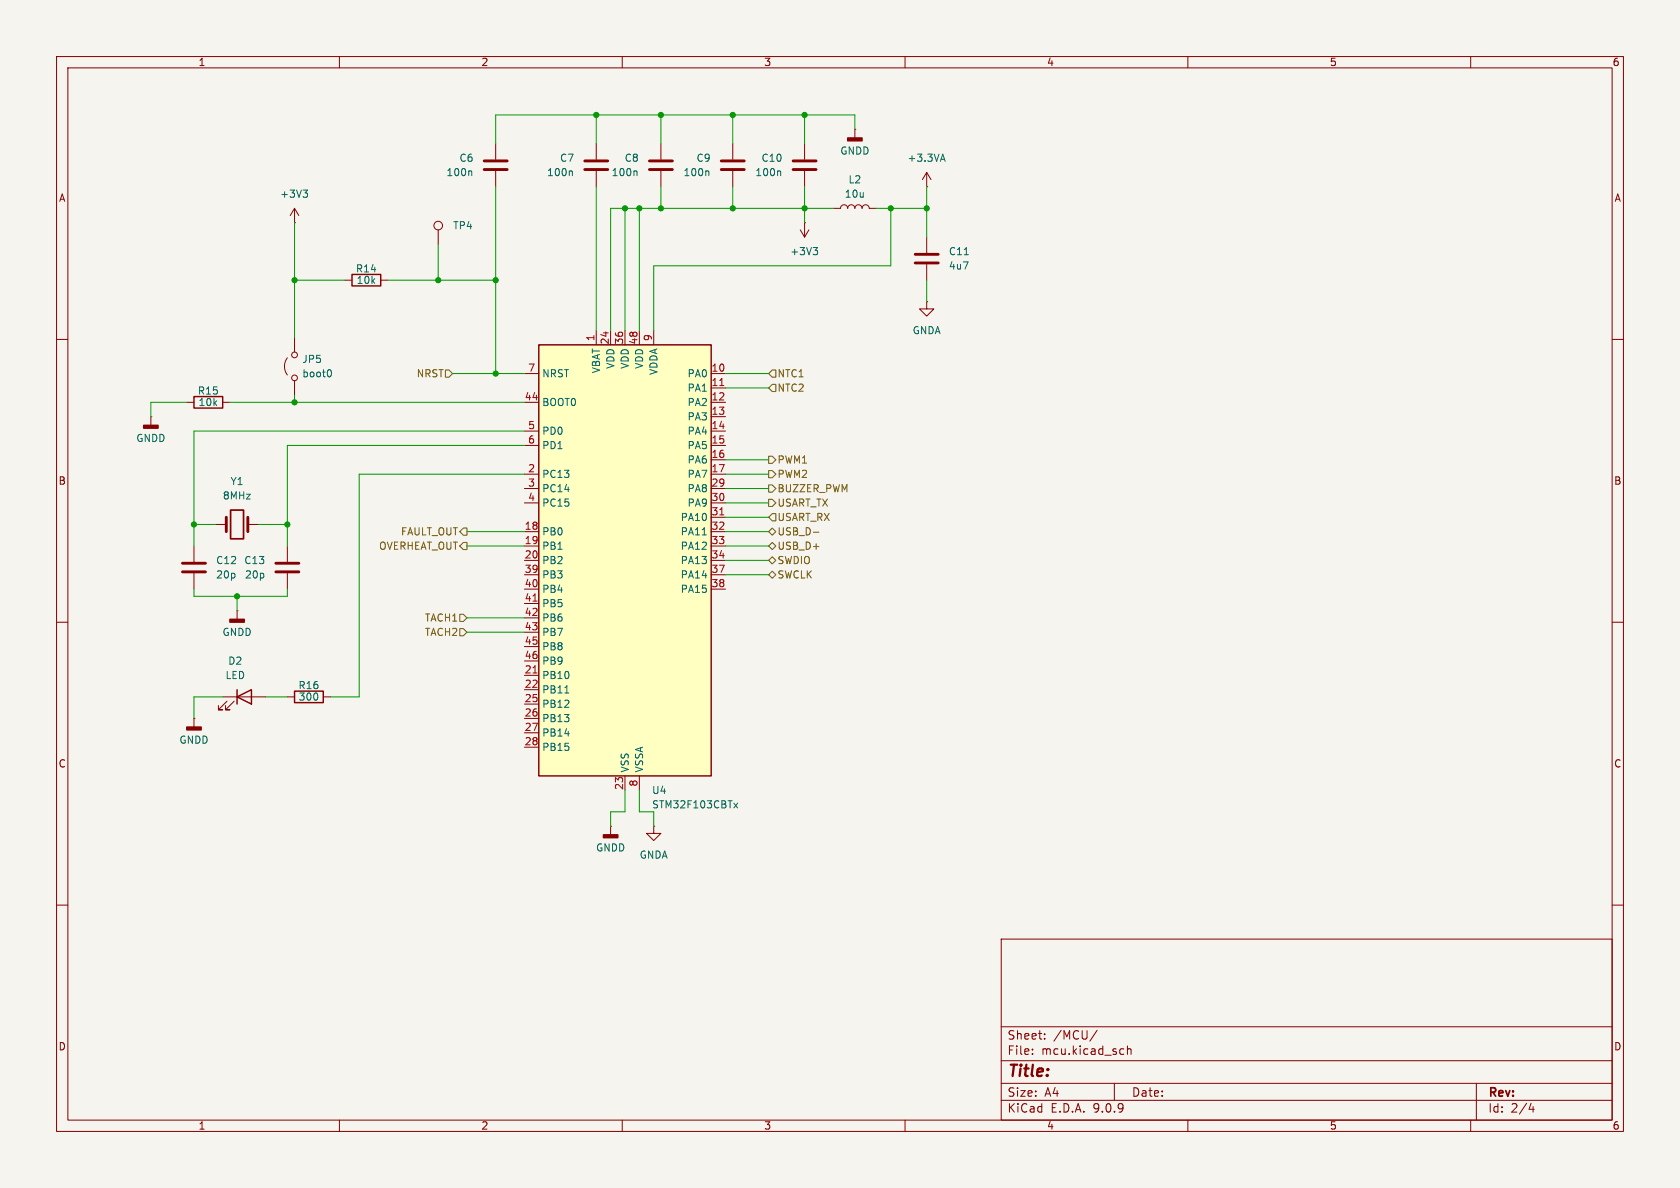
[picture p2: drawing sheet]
<svg xmlns="http://www.w3.org/2000/svg" width="297mm" height="210mm" viewBox="0 0 297 210" stroke-linecap="round" stroke-linejoin="round" font-family="sans-serif">
<path d="M0 0h297v210h-297z" fill="#f5f4ef" stroke="#f5f4ef" stroke-width=".18"/>
<g fill="none" stroke="#840000" stroke-width=".18">
<path d="M10 10h277v190h-277zM12 12h273v186h-273zM60 10v2M110 10v2M160 10v2M210 10v2M260 10v2M52.1 39.4h.1M52.1 36.8v2.6M52.1 36.8l-.8 1.3M52.1 36.8l.7 1.3M105.4 25.4v2.8"/>
<path d="M105.4 30.2v2.8M52.1 59.7v2.5M61 49.5h1.2M67.3 49.5h1.3M77.5 40.6v2.6M10 60h2M26.7 73.7h.1M26.7 73.7v1.5M33 71.1h1.3M39.4 71.1h1.2M50.8 63.2a2.54 2.54 0 0 0 0 3.1M52.1 67.3v2.6"/>
<path d="M285 60h2M38.1 92.7h1.9M43.8 92.7h1.9M10 110h2M41.9 108h.1M41.9 108v1.5M285 110h2M34.3 127h.1M34.3 127v1.5M39.4 123.2h7.6M40.1 124l-1.5 1.5h.8h-.8v-.8M41.4 124l-1.5 1.5h.7h-.7v-.8"/>
<path d="M10 160h2M177 166h108v32h-108zM285 160h2M60 198v2M110 198v2M160 198v2M177 194.5h108M177 191.5h108M177 187.5h108M177 181.5h108M182.5 186.3v.1M182.5 185.5v.1"/>
<path d="M184.7 183.6v.1M184.7 182.8v.1M194 182.1l-1.3 2M197 191.5v3M198.2 185.4l.5 .1M198.7 186.3l-.5 .1M199.3 185.5l.2-.1 .4 .1 .1 .9M199.3 184.9v1.5M210 198v2M260 198v2M261 191.5v6.5M270.7 195l-.4 1.1h.9"/>
<path d="M271 195.6v1"/>
<circle cx="77.5" cy="39.9" r=".76"/>
<circle cx="52.1" cy="66.8" r=".51"/>
<circle cx="52.1" cy="62.7" r=".51"/>
</g>
<path d="M103.4 28.4h4M103.4 30h4M40 91.4v2.6M43.8 91.4v2.6" fill="none" stroke="#840000" stroke-width=".51"/>
<path d="M53.6 33.6h.8l-.5 .5M54.1 34.1l.3 .2v.3l-.3 .3M101 30.2l.2 .2v.7M58.3 65.3a.79 .79 0 0 1 0 1.3" fill="none" stroke="#006464" stroke-width=".18"/>
<g fill="#840000" stroke="#840000" stroke-width=".25">
<path d="M33 128.5h2.6v.5h-2.6z"/>
<path d="M40.6 109.5h2.6v.5h-2.6z"/>
<path d="M25.4 75.2h2.5v.5h-2.5z"/>
</g>
<path d="M62.2 48.5h5.1v2h-5.1zM34.3 70.1h5.1v2h-5.1zM41.9 123.2l2.5-1.3v2.6zM41.9 121.9v2.6" fill="none" stroke="#840000" stroke-width=".25"/>
<path d="M40.8 90.2h2.3v5.1h-2.3z" fill="none" stroke="#840000" stroke-width=".3"/>
<path d="M95.2 61h30.5v76.2h-30.5z" fill="#ffffc2"/>
<path d="M95.2 61h30.5v76.2h-30.5zM52.1 122.2h5v2h-5z" fill="none" stroke="#840000" stroke-width=".25"/>
<g fill="none" stroke="#840000" stroke-width=".18">
<path d="M87.6 25.4v2.8M87.6 30.2v2.8M116.8 25.4v2.8M116.8 30.2v2.8M129.5 25.4v2.8M129.5 30.2v2.8M142.2 39.4h.1M142.2 25.4v2.8M142.2 30.2v2.8M142.2 39.4v2.5M147.3 36.8h1.3a.64 .64 0 0 1 .6-.6 .64 .64 0 0 1 .7 .6 .64 .64 0 0 1 .6-.6 .64 .64 0 0 1 .6 .6 .64 .64 0 0 1 .7-.6 .64 .64 0 0 1 .6 .6 .64 .64 0 0 1 .6-.6 .64 .64 0 0 1 .7 .6h1.2M151.1 22.9h.1"/>
<path d="M151.1 22.9v1.5M163.8 33h.1M163.8 30.5l-.7 1.3M163.8 30.5l.8 1.3M163.8 30.5v2.5M105.4 58.4v2.6M107.9 58.4v2.6M110.5 58.4v2.6M113 58.4v2.6M115.6 58.4v2.6M141.5 40.6l.7 1.3M143 40.6l-.8 1.3"/>
<path d="M163.8 53.3v1.3h1.3l-1.3 1.3-1.2-1.3h1.2M163.8 53.3h.1M163.8 41.9v2.8M163.8 46.7v2.8M92.7 66h2.5M92.7 71.1h2.5M92.7 76.2h2.5M92.7 78.7h2.5M125.7 66h2.6M125.7 71.1h2.6M125.7 76.2h2.6M125.7 78.7h2.6"/>
<path d="M125.7 68.6h2.6M125.7 73.7h2.6M34.3 96.5v2.8M50.8 96.5v2.8M92.7 83.8h2.5M92.7 86.4h2.5M92.7 88.9h2.5M92.7 94h2.5M92.7 96.5h2.5M92.7 99.1h2.5M125.7 83.8h2.6M125.7 86.4h2.6"/>
<path d="M125.7 88.9h2.6M125.7 94h2.6M125.7 96.5h2.6M125.7 99.1h2.6M125.7 81.3h2.6M125.7 91.4h2.6M34.3 101.3v2.8M50.8 101.3v2.8M92.7 101.6h2.5M92.7 104.1h2.5M92.7 106.7h2.5M92.7 109.2h2.5"/>
<path d="M92.7 111.8h2.5M92.7 114.3h2.5M92.7 116.8h2.5M92.7 119.4h2.5M125.7 101.6h2.6M125.7 104.1h2.6M50.8 123.2h1.3M57.1 123.2h1.3M92.7 121.9h2.5M92.7 124.5h2.5M92.7 127h2.5M92.7 129.5h2.5"/>
<path d="M92.7 132.1h2.5M110.5 137.2v2.5M113 137.2v2.5M107.9 146.1h.1M107.9 146.1v1.5M115.6 146.1v1.2h1.2l-1.2 1.3-1.3-1.3h1.3M115.6 146.1h.1"/>
</g>
<path d="M127.2 68.2h.8M127.2 91h.8M94.2 106.3h.7M94.2 119h.7" fill="none" stroke="#a90000" stroke-width=".18"/>
<g fill="none" stroke="#006464" stroke-width=".18">
<path d="M83.2 30.2l.2 .2v.7M112.4 30.2l.2 .2v.7M125.1 30.2l.2 .2v.7M137.8 30.2l.2 .2v.7M166.4 28.2h.6M166.7 27.2l.4 1.3M143.8 43.8h.7l-.4 .4M144.3 44.2l.2 .3v.3l-.2 .2M170.5 45h.7M124.2 94.6h.7M99.8 122.5h.8M129.7 142l.7 .8"/>
<path d="M130.4 142l-.7 .8"/>
</g>
<g fill="none" stroke="#840000" stroke-width=".51">
<path d="M85.6 28.4h4.1M85.6 30h4.1M114.8 28.4h4.1M114.8 30h4.1M127.5 28.4h4.1M127.5 30h4.1M140.2 28.4h4.1M140.2 30h4.1M161.8 45h4.1M161.8 46.5h4.1M32.3 99.6h4M48.8 99.6h4"/>
<path d="M32.3 101.1h4M48.8 101.1h4"/>
</g>
<g fill="#840000" stroke="#840000" stroke-width=".25">
<path d="M149.9 24.4h2.5v.5h-2.5z"/>
<path d="M106.7 147.6h2.5v.5h-2.5z"/>
</g>
<g fill="none" stroke="#725600" stroke-width=".18">
<path d="M78.7 65.4h.7l.6 .6-.6 .7h-.7zM136.5 65.4h.7v1.3h-.7l-.6-.7zM136.5 67.9h.7v1.3h-.7l-.6-.6zM81.3 96.5l.6-.6h.6v1.3h-.6zM81.9 93.3h.6v1.3h-.6l-.6-.6zM135.9 80.6h.6l.7 .7-.7 .6h-.6zM135.9 83.2h.6l.7 .6-.7 .7h-.6zM135.9 96.5l.6-.6 .7 .6-.7 .7zM135.9 88.3h.6l.7 .6-.7 .6h-.6zM135.9 85.7h.6l.7 .7-.7 .6h-.6zM135.9 94l.6-.7 .7 .7-.7 .6zM136.5 98.4l.7 .7-.7 .6-.6-.6z"/>
<path d="M136.5 90.8h.7v1.3h-.7l-.6-.7zM143.8 94.1h1M81.3 108.6h.6l.6 .6-.6 .7h-.6zM81.3 111.1h.6l.6 .7-.6 .6h-.6zM135.9 101.6l.6-.6 .7 .6-.7 .6z"/>
</g>
<g fill="none" stroke="#009600" stroke-width=".18">
<path d="M52.1 39.4v20.3M87.6 33v33M105.4 20.3v5.1M105.4 33v25.4M110.5 36.8v21.6M113 36.8v21.6M116.8 20.3v5.1M116.8 33v3.8M129.5 20.3v5.1M129.5 33v3.8M142.2 20.3v5.1M142.2 33v6.4"/>
<path d="M147.3 36.8h-39.4v21.6M151.1 22.9v-2.6h-63.5v5.1M154.9 36.8h8.9M157.5 36.8v10.2h-41.9v11.4M163.8 33v8.9M52.1 49.5h8.9M68.6 49.5h19M77.5 43.2v6.3M163.8 49.5v3.8M33 71.1h-6.3v2.6M40.6 71.1h52.1M52.1 69.9v1.2"/>
<path d="M80 66h12.7M92.7 78.7h-41.9v17.8M92.7 76.2h-58.4v20.3M128.3 66h7.6M128.3 68.6h7.6M34.3 92.7h3.8M45.7 92.7h5.1M82.5 94h10.2M82.5 96.5h10.2M92.7 83.8h-29.2v39.4h-5.1M128.3 94h7.6M128.3 96.5h7.6"/>
<path d="M128.3 88.9h7.6M128.3 91.4h7.6M128.3 99.1h7.6M128.3 81.3h7.6M128.3 86.4h7.6M128.3 83.8h7.6M34.3 104.1v1.3h16.5v-1.3M41.9 105.4v2.6M82.5 109.2h10.2M82.5 111.8h10.2M128.3 101.6h7.6M39.4 123.2h-5.1v3.8"/>
<path d="M47 123.2h3.8M110.5 139.7v3.8h-2.6v2.6M113 139.7v3.8h2.6v2.6"/>
</g>
<g fill="#009600" stroke="#009600" stroke-width=".18">
<circle cx="113" cy="36.8" r=".46"/>
<circle cx="110.5" cy="36.8" r=".46"/>
<circle cx="116.8" cy="36.8" r=".46"/>
<circle cx="142.2" cy="36.8" r=".46"/>
<circle cx="157.5" cy="36.8" r=".46"/>
<circle cx="163.8" cy="36.8" r=".46"/>
<circle cx="52.1" cy="49.5" r=".46"/>
<circle cx="52.1" cy="71.1" r=".46"/>
<circle cx="77.5" cy="49.5" r=".46"/>
<circle cx="87.6" cy="49.5" r=".46"/>
<circle cx="50.8" cy="92.7" r=".46"/>
<circle cx="142.2" cy="20.3" r=".46"/>
<circle cx="129.5" cy="20.3" r=".46"/>
<circle cx="105.4" cy="20.3" r=".46"/>
<circle cx="116.8" cy="20.3" r=".46"/>
<circle cx="129.5" cy="36.8" r=".46"/>
<circle cx="87.6" cy="66" r=".46"/>
<circle cx="34.3" cy="92.7" r=".46"/>
<circle cx="41.9" cy="105.4" r=".46"/>
</g>
<text font-size="2.8" fill="#840000" x="178" y="190.9">Title:</text>
<g font-size="2.1" fill="#840000">
<text x="178" y="184">Sheet:</text>
<text x="186.2" y="184">/MCU/</text>
<text x="178" y="186.7">File:</text>
<text x="184.1" y="186.7">mcu.kicad_sch</text>
<text x="178" y="196.9">KiCad</text>
<text x="178" y="194.1">Size:</text>
<text x="184.7" y="194.1">A4</text>
<text x="185.7" y="196.9">E.D.A.</text>
<text x="193.3" y="196.9">9.0.9</text>
<text x="200" y="194.1">Date:</text>
<text x="263" y="194.3">Rev:</text>
<text x="263" y="196.9">Id:</text>
<text x="267.1" y="196.9">2/4</text>
</g>
<g font-size="1.8" fill="#840000">
<text x="35" y="11.9">1</text>
<text x="85" y="11.9">2</text>
<text x="135" y="11.9">3</text>
<text x="185" y="11.9">4</text>
<text x="235" y="11.9">5</text>
<text x="285" y="11.9">6</text>
<text x="10.3" y="35.9">A</text>
<text x="285.3" y="35.9">A</text>
<text x="10.3" y="85.9">B</text>
<text x="285.3" y="85.9">B</text>
<text x="10.3" y="135.9">C</text>
<text x="285.3" y="135.9">C</text>
<text x="10.3" y="185.9">D</text>
<text x="285.3" y="185.9">D</text>
<text x="35" y="199.9">1</text>
<text x="85" y="199.9">2</text>
<text x="135" y="199.9">3</text>
<text x="185" y="199.9">4</text>
<text x="235" y="199.9">5</text>
<text x="285" y="199.9">6</text>
</g>
<g font-size="1.8" fill="#006464">
<text x="81.1" y="28.8">C6</text>
<text x="98.9" y="28.8">C7</text>
<text x="110.3" y="28.8">C8</text>
<text x="123" y="28.8">C9</text>
<text x="134.5" y="28.8">C10</text>
<text x="148.5" y="27.5">GNDD</text>
<text x="160.3" y="28.8">+3.3VA</text>
<text x="49.4" y="35.2">+3V3</text>
<text x="78.8" y="31.3">100n</text>
<text x="96.6" y="31.3">100n</text>
<text x="108" y="31.3">100n</text>
<text x="120.7" y="31.3">100n</text>
<text x="133.4" y="31.3">100n</text>
<text x="149.2" y="35.2">10u</text>
<text x="149.9" y="32.6">L2</text>
<text x="80" y="40.7">TP4</text>
<text x="139.6" y="45.3">+3V3</text>
<text x="167.6" y="45.3">C11</text>
<text x="167.6" y="47.9">4u7</text>
<text x="62.8" y="48.4">R14</text>
<text x="62.9" y="50.4">10k</text>
<text x="161.2" y="59.3">GNDA</text>
<text x="53.3" y="64.4">JP5</text>
<text x="108.8" y="65.3" transform="rotate(-90 108.8 65.3)">VDD</text>
<text x="111.4" y="65.3" transform="rotate(-90 111.4 65.3)">VDD</text>
<text x="113.9" y="65.3" transform="rotate(-90 113.9 65.3)">VDD</text>
<text x="34.9" y="70">R15</text>
<text x="35" y="72">10k</text>
<text x="53.3" y="66.9">boot0</text>
<text x="95.8" y="66.9">NRST</text>
<text x="95.8" y="72">BOOT0</text>
<text x="106.3" y="66.1" transform="rotate(-90 106.3 66.1)">VBAT</text>
<text x="116.4" y="66.4" transform="rotate(-90 116.4 66.4)">VDDA</text>
<text x="121.5" y="66.9">PA0</text>
<text x="121.5" y="69.4">PA1</text>
<text x="121.5" y="72">PA2</text>
<text x="95.8" y="77.1">PD0</text>
<text x="121.5" y="74.5">PA3</text>
<text x="121.5" y="77.1">PA4</text>
<text x="24" y="78.3">GNDD</text>
<text x="95.8" y="79.6">PD1</text>
<text x="121.5" y="79.6">PA5</text>
<text x="121.5" y="82.1">PA6</text>
<text x="39.3" y="88.5">8MHz</text>
<text x="40.7" y="86">Y1</text>
<text x="95.8" y="84.7">PC13</text>
<text x="95.8" y="87.2">PC14</text>
<text x="95.8" y="89.8">PC15</text>
<text x="121.5" y="84.7">PA7</text>
<text x="121.5" y="87.2">PA8</text>
<text x="121.5" y="89.8">PA9</text>
<text x="95.8" y="94.8">PB0</text>
<text x="120.2" y="92.3">PA10</text>
<text x="120.2" y="94.8">PA11</text>
<text x="38.1" y="99.9">C12</text>
<text x="43.1" y="99.9">C13</text>
<text x="95.8" y="97.4">PB1</text>
<text x="95.8" y="99.9">PB2</text>
<text x="120.2" y="97.4">PA12</text>
<text x="120.2" y="99.9">PA13</text>
<text x="38.1" y="102.5">20p</text>
<text x="43.2" y="102.5">20p</text>
<text x="95.8" y="102.5">PB3</text>
<text x="95.8" y="105">PB4</text>
<text x="95.8" y="107.5">PB5</text>
<text x="120.2" y="102.5">PA14</text>
<text x="120.2" y="105">PA15</text>
<text x="39.2" y="112.6">GNDD</text>
<text x="95.8" y="110.1">PB6</text>
<text x="95.8" y="112.6">PB7</text>
<text x="40.3" y="117.7">D2</text>
<text x="95.8" y="115.2">PB8</text>
<text x="95.8" y="117.7">PB9</text>
<text x="39.8" y="120.2">LED</text>
<text x="52.7" y="122">R16</text>
<text x="52.7" y="124.1">300</text>
<text x="95.8" y="120.2">PB10</text>
<text x="95.8" y="122.8">PB11</text>
<text x="95.8" y="125.3">PB12</text>
<text x="31.6" y="131.7">GNDD</text>
<text x="95.8" y="127.9">PB13</text>
<text x="95.8" y="130.4">PB14</text>
<text x="95.8" y="132.9">PB15</text>
<text x="111.4" y="136.7" transform="rotate(-90 111.4 136.7)">VSS</text>
<text x="113.9" y="136.7" transform="rotate(-90 113.9 136.7)">VSSA</text>
<text x="115.2" y="143.1">STM32F103CBTx</text>
<text x="115.2" y="140.6">U4</text>
<text x="105.3" y="150.7">GNDD</text>
<text x="113" y="152">GNDA</text>
</g>
<g font-size="1.8" fill="#a90000">
<text x="93.3" y="65.8">7</text>
<text x="105.2" y="60.4" transform="rotate(-90 105.2 60.4)">1</text>
<text x="107.7" y="61" transform="rotate(-90 107.7 61)">24</text>
<text x="110.2" y="61" transform="rotate(-90 110.2 61)">36</text>
<text x="112.8" y="61" transform="rotate(-90 112.8 61)">48</text>
<text x="115.3" y="60.4" transform="rotate(-90 115.3 60.4)">9</text>
<text x="125.7" y="65.8">10</text>
<text x="92.7" y="70.9">44</text>
<text x="125.7" y="68.3">11</text>
<text x="125.7" y="70.9">12</text>
<text x="93.3" y="75.9">5</text>
<text x="125.7" y="73.4">13</text>
<text x="125.7" y="75.9">14</text>
<text x="93.3" y="78.5">6</text>
<text x="93.3" y="83.6">2</text>
<text x="125.7" y="78.5">15</text>
<text x="125.7" y="81">16</text>
<text x="125.7" y="83.6">17</text>
<text x="93.3" y="86.1">3</text>
<text x="93.3" y="88.6">4</text>
<text x="125.7" y="86.1">29</text>
<text x="125.7" y="88.6">30</text>
<text x="92.7" y="93.7">18</text>
<text x="125.7" y="91.2">31</text>
<text x="125.7" y="93.7">32</text>
<text x="92.7" y="96.3">19</text>
<text x="92.7" y="98.8">20</text>
<text x="92.7" y="101.3">39</text>
<text x="125.7" y="96.3">33</text>
<text x="125.7" y="98.8">34</text>
<text x="125.7" y="101.3">37</text>
<text x="92.7" y="103.9">40</text>
<text x="92.7" y="106.4">41</text>
<text x="125.7" y="103.9">38</text>
<text x="92.7" y="109">42</text>
<text x="92.7" y="111.5">43</text>
<text x="92.7" y="114">45</text>
<text x="92.7" y="116.6">46</text>
<text x="92.7" y="119.1">21</text>
<text x="92.7" y="121.7">22</text>
<text x="92.7" y="124.2">25</text>
<text x="92.7" y="126.7">26</text>
<text x="92.7" y="129.3">27</text>
<text x="92.7" y="131.8">28</text>
<text x="110.2" y="139.7" transform="rotate(-90 110.2 139.7)">23</text>
<text x="112.8" y="139.1" transform="rotate(-90 112.8 139.1)">8</text>
</g>
<g font-size="1.8" fill="#725600">
<text x="73.6" y="66.9">NRST</text>
<text x="137.4" y="66.9">NTC1</text>
<text x="137.4" y="69.4">NTC2</text>
<text x="137.4" y="82.1">PWM1</text>
<text x="137.4" y="84.7">PWM2</text>
<text x="137.4" y="89.8">USART_TX</text>
<text x="137.4" y="87.2">BUZZER_PWM</text>
<text x="70.8" y="94.8">FAULT_OUT</text>
<text x="137.4" y="92.3">USART_RX</text>
<text x="137.4" y="94.8">USB_D-</text>
<text x="66.9" y="97.4">OVERHEAT_OUT</text>
<text x="137.4" y="99.9">SWDIO</text>
<text x="137.4" y="97.4">USB_D+</text>
<text x="137.4" y="102.5">SWCLK</text>
<text x="75" y="110.1">TACH1</text>
<text x="75" y="112.6">TACH2</text>
</g>
</svg>
